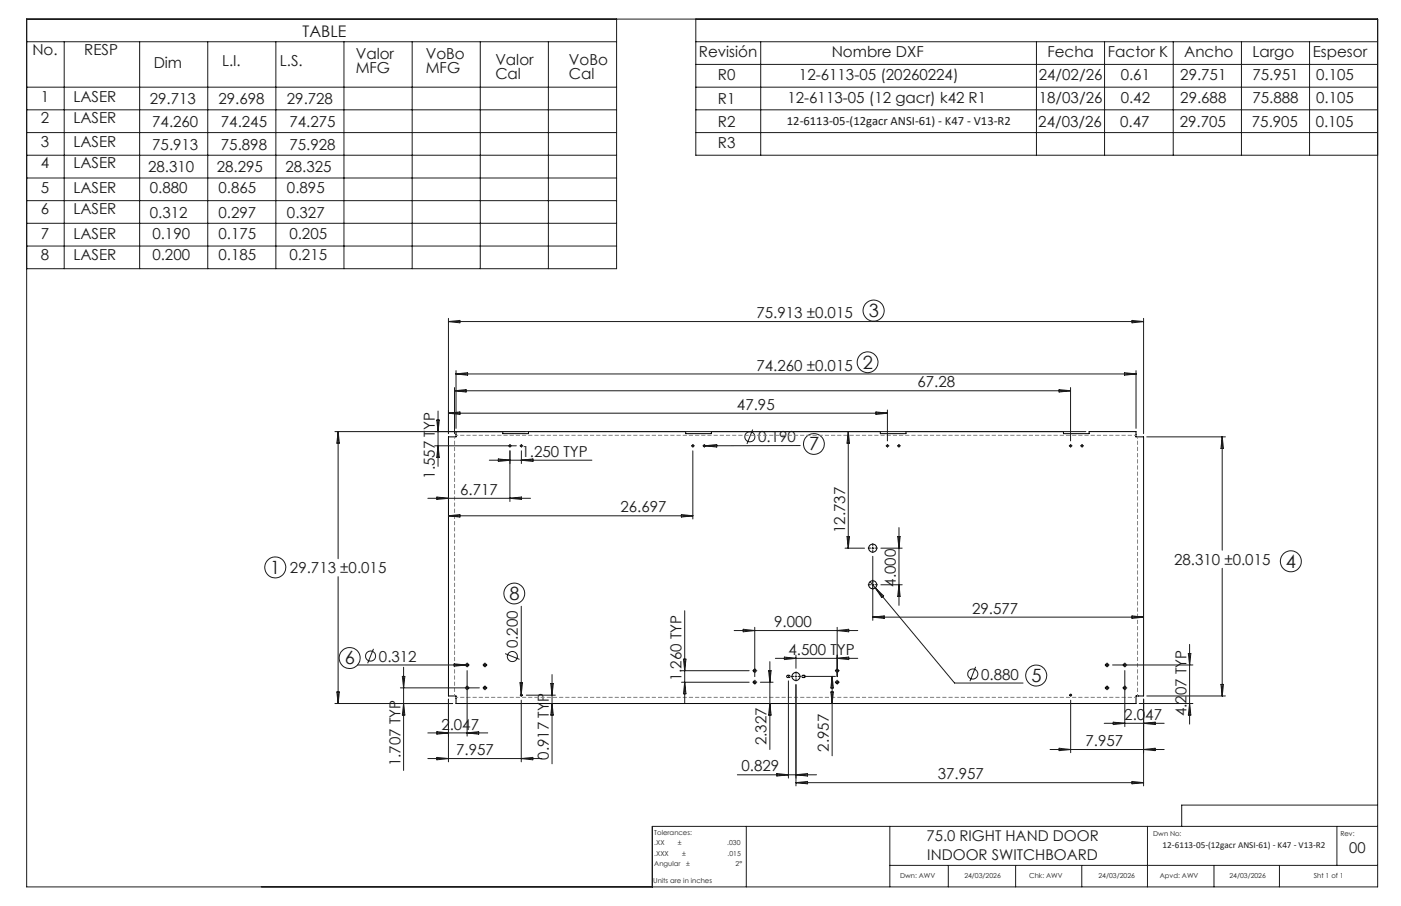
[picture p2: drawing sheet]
<svg xmlns="http://www.w3.org/2000/svg" width="432mm" height="279mm" viewBox="0 0 432 279" stroke-linecap="round" stroke-linejoin="round" font-family="sans-serif">
<g fill="none" stroke="#000" stroke-width=".31">
<path d="M138.2 134.7h2.3v-1.6h14.5v.6h7.9v-.6h48.4v.6h8v-.6h52v.6h7.9v-.6h48.6v.6h7.9v-.6h14.4v1.6h2.4v79.9h-2.4v2.4h-209.6v-2.4h-2.3zM242.6 208.4l.6-.2a.35 .35 0 0 1 .3 .4 .35 .35 0 0 1-.3 .4l-.6-.1zM247.2 208.4l.7-.2a.35 .35 0 0 1 .3 .4 .35 .35 0 0 1-.3 .4l-.6-.1z"/>
<circle cx="157.1" cy="137.5" r=".27"/>
<circle cx="160.7" cy="137.5" r=".27"/>
<circle cx="213.6" cy="137.5" r=".26"/>
<circle cx="217.1" cy="137.5" r=".26"/>
<circle cx="273.5" cy="137.5" r=".26"/>
<circle cx="277.1" cy="137.5" r=".26"/>
<circle cx="330" cy="137.5" r=".26"/>
<circle cx="333.5" cy="137.5" r=".26"/>
<circle cx="269" cy="169" r="1.25"/>
<circle cx="269" cy="180.3" r="1.25"/>
<circle cx="144" cy="212.1" r=".44"/>
<circle cx="144" cy="205.1" r=".44"/>
<circle cx="149.5" cy="212.1" r=".44"/>
<circle cx="149.5" cy="205.1" r=".44"/>
<circle cx="160.7" cy="214.4" r=".28"/>
<circle cx="232.6" cy="206.8" r=".44"/>
<circle cx="232.6" cy="210.4" r=".44"/>
<circle cx="245.3" cy="208.6" r="1.24"/>
<circle cx="258" cy="206.8" r=".44"/>
<circle cx="258" cy="210.4" r=".44"/>
<circle cx="330" cy="214.4" r=".28"/>
<circle cx="341.2" cy="212.1" r=".44"/>
<circle cx="341.2" cy="205.1" r=".44"/>
<circle cx="346.7" cy="205.1" r=".44"/>
<circle cx="346.7" cy="212.1" r=".44"/>
</g>
<g fill="none" stroke="#191924" stroke-width=".31">
<path d="M8.2 5.9h416.4v267.6h-416.4zM8.2 12.9h181.8M19.8 12.9v70M43 12.9v70M64 12.9v70M85 12.9v70M106 12.9v70M127 12.9v70M148 12.9v70M169 12.9v70M190 5.9v77h-181.8M214.5 12.9h210.1"/>
<path d="M214.5 5.9v42h210.1M214.5 19.9h210.1M234.5 12.9v35M319.4 12.9v35M340.4 12.9v35M361.6 12.9v35M382.6 12.9v35M403.6 12.9v35M8.2 26.9h181.8M8.2 33.9h181.8M214.5 26.9h210.1M214.5 33.9h210.1"/>
<path d="M8.2 40.9h181.8M8.2 47.9h181.8M8.2 54.9h181.8M214.5 40.9h210.1M8.2 61.9h181.8M8.2 68.9h181.8M8.2 75.9h181.8M138.2 98.2v35.5M138.2 99.2h214.3M138.2 99.2l3.5-.4v.8zM348.9 98.8l3.6 .4-3.6 .4zM352.5 98.2v35.5"/>
<path d="M140.1 119.5v14.2M140.5 114.3v17.8M140.5 115.3h209.6M140.5 115.3l3.6-.4v.8zM330 119.5v16.5M346.6 114.9l3.5 .4-3.5 .4zM350.1 114.3v17.8M103.2 133.1h231.5M104.2 133.1v39.2M104.2 133.1l.4 3.6h-.8zM134 137.5h25.1M134.6 129.5h.8l-.4 3.6z"/>
<path d="M135 126.8v17M135 137.5l.4 3.5h-.8zM138.2 127.4l3.5-.4v.8zM138.2 127.4h135.3M140.1 120.5h189.9M140.1 120.5l3.6-.3v.7zM157.2 137.2v.6M157.2 139v15.7M160.4 137.5h.6M160.7 137.2v.6M160.7 139v3.9M213.3 137.5h.5"/>
<path d="M213.5 137.2v.6M213.5 139v21.1M217.1 137.2v.6M217.3 137.5l3.6-.4v.8zM232 132.5l-1.8 4.4M246.6 137.4l-29.8 .1M261.4 133.1l.4 3.6h-.7zM261.4 133.1v36M270 127l3.5 .4-3.5 .4zM273.3 137.5h.5M273.5 126.4v9.6M273.5 137.2v.6"/>
<path d="M276.8 137.5h.5M277 137.2v.6M326.4 120.2l3.6 .3-3.6 .4zM329.7 137.5h.5M330 137.2v.6M333.2 137.5h.6M333.5 137.2v.6M353.4 134.7h24.3M376.7 134.7v35M376.7 134.7l.4 3.6h-.8zM131.9 153.7h31.6M134.7 153.3l3.5 .4-3.5 .3z"/>
<path d="M138.2 159.1l3.5-.4v.8zM138.2 159.1h75.3M150.8 141.9h31.6M153.6 141.5l3.6 .4-3.6 .4zM157.2 153.7l3.5-.4v.7zM160.7 141.9l3.6-.4v.8zM210 158.7l3.5 .4-3.5 .4zM104.2 177.8v39.2M260.5 169.1h6M261.1 165.5h.7l-.4 3.6zM268.2 179.4l26 31.2h21.1M268.7 169.1h.5"/>
<path d="M269 168.8v.5M269 171.6v19.7M271.5 169.1h6.6M276.7 165.5h.7l-.3 3.6zM277.1 162.7v24M376.7 175.3v39.3M160.7 187v27.7M211 188.3v28.4M226.3 194.5h38.1M229.1 194.1l3.5 .4-3.5 .3zM232.6 193.5v15.2M258 193.5v15.2"/>
<path d="M258 194.5l3.6-.4v.7zM268.7 180.3h.5M269 190.3h83.5M269 190.3l3.5-.4v.8zM269.8 181.3l2.5 2.5-.6 .5zM271.5 180.3h6.6M277.1 180.3l.3 3.6h-.7zM348.9 189.9l3.6 .4-3.6 .4zM366.6 198.7v24.6M103.2 217h36.3M103.8 213.4h.8l-.4 3.6zM110.2 205.1h34.2"/>
<path d="M115.1 200.1l-1.8 4.4M123.4 212.1h24.3M124 208.6h.8l-.4 3.5zM124.4 217l.4 3.5h-.8zM124.4 205.8v31.8M138.2 215.6v19.3M140 204.7l3.5 .4-3.5 .4zM144 204.8v.6M144 206.8v20.2M149.2 205.1h.5M149.2 212.1h.5M149.5 204.8v.6"/>
<path d="M149.5 211.9v.5M155.7 201.6l4.4 1.7M160.3 210.5h.7l-.3 3.6zM160.4 214.4h.5M160.7 215.9v19M162.2 214.4h9M169.8 210.8h.7l-.4 3.6zM170.1 208v27.5M170.1 217l.4 3.5h-.7zM210 210.4h20.9M210 206.8h20.9M210.6 203.3h.8l-.4 3.5z"/>
<path d="M211 210.4l.4 3.6h-.8zM232.3 210.4h.6M232.3 206.8h.6M232.6 210.1v.6M234.4 210.4h3.9M236.9 206.8h.8l-.4 3.6zM237.3 217l.4 3.5h-.8zM237.3 204v27.1M239 203h25.4M241.8 202.6l3.5 .4-3.5 .4zM243 208.2v.8M243 210v30"/>
<path d="M245 208.6h.6M245.3 202v4.1M245.3 208.4v.5M245.3 211.1v31.3M247.8 208.6h9.7M256.1 213.4h.8l-.4 3.6zM256.5 208.6l.4 3.6h-.8zM256.5 208.6v24.5M257.7 210.4h.6M257.7 206.8h.6M258 210.1v.6M258 203l3.6-.4v.8z"/>
<path d="M300.7 205.6l-1.8 4.5M329.7 214.4h.6M330 214.1v.5M330 215.9v16.2M340.9 205.1h.6M340.9 212.1h.6M341.2 204.8v.6M341.2 211.9v.5M342.9 205.1h24.8M346.4 212.1h.6M346.7 204.8v.6M346.7 206.8v17.3"/>
<path d="M351.1 217h16.6M352.5 215.6v26.8M353.4 214.6h24.3M366.3 201.5h.7l-.4 3.6zM366.6 217l.4 3.5h-.7zM376.3 211.1h.8l-.4 3.5zM131.9 226h18.4M131.9 233.9h35.1M134.7 225.6l3.5 .4-3.5 .4zM134.7 233.6l3.5 .3-3.5 .4zM144 226l3.5-.4v.8zM160.7 233.9l3.5-.3v.7z"/>
<path d="M227.3 238.9h24.4M239.4 238.5l3.6 .4-3.6 .4zM245.3 238.9l3.6-.4v.8zM323.6 231.1h35.2M326.4 230.8l3.6 .3-3.6 .4zM340.3 223.1h18.5M343.1 222.7l3.6 .4-3.6 .3zM352.5 223.1l3.5-.4v.7zM352.5 231.1l3.5-.3v.7zM230 254.8v18.7M245.3 241.4h107.2M245.3 241.4l3.6-.4v.7z"/>
<path d="M274.2 254.8v18.7M348.9 241l3.6 .4-3.6 .3zM353.7 254.8v18.7M412 254.8v12.1M424.6 254.8h-223.6v18.7M424.6 248.3h-60.4v6.5M274.2 266.9h150.4M292.3 266.9v6.6M313 266.9v6.6M333.4 266.9v6.6M374.2 266.9v6.6M394.3 266.9v6.6"/>
<circle cx="269.3" cy="95.8" r="3.3"/>
<circle cx="267.4" cy="111.7" r="3.2"/>
<circle cx="231.1" cy="134.7" r="1.56"/>
<circle cx="250.9" cy="136.9" r="3.2"/>
<circle cx="84.8" cy="175" r="3.2"/>
<circle cx="397.8" cy="173.1" r="3.2"/>
<circle cx="158.5" cy="183" r="3.2"/>
<circle cx="107.8" cy="202.9" r="3.2"/>
<circle cx="114.2" cy="202.3" r="1.56"/>
<circle cx="157.9" cy="202.5" r="1.56"/>
<circle cx="299.8" cy="207.9" r="1.56"/>
<circle cx="319.4" cy="208.3" r="3.2"/>
</g>
<g fill="none" stroke="#191924" stroke-width=".31" stroke-dasharray="15.2 1.3 1.3 1.3" stroke-linecap="butt">
<path d="M156.9 137.5h-.3M157.2 137.8v.2M157.2 137.2v-.3M157.5 137.5h.2M160.4 137.5h-.2M160.7 137.8v.2M160.7 137.2v-.3M161 137.5h.3M213.3 137.5h-.3M213.6 137.8v.2M213.6 137.2v-.3M213.8 137.5h.3"/>
<path d="M216.8 137.5h-.3M217.1 137.8v.2M217.1 137.2v-.3M217.4 137.5h.2M273.3 137.5h-.3M273.5 137.8v.2M273.5 137.2v-.3M273.8 137.5h.3M276.8 137.5h-.3M277.1 137.8v.2M277.1 137.2v-.3M277.3 137.5h.3"/>
<path d="M329.7 137.5h-.3M330 137.8v.2M330 137.2v-.3M330.3 137.5h.2M333.2 137.5h-.2M333.5 137.8v.2M333.5 137.2v-.3M333.8 137.5h.3M268.4 169h-.9M269 169.6v.9M269 168.5v-1M269 179.8v-1"/>
<path d="M269.6 169h.9M268.4 180.3h-.9M269 180.9v.9M269.6 180.3h.9M143.4 205.1h-.1M143.4 212.1h-.1M144 205.6v.2M144 204.5v-.2M144 212.7v.1M144 211.6v-.2M144.6 205.1h.1M144.6 212.1h.1"/>
<path d="M148.9 212.1h-.1M148.9 205.1h-.1M149.5 212.7v.1M149.5 211.6v-.2M149.5 205.6v.2M149.5 204.5v-.2M150 212.1h.2M150 205.1h.2M232.1 206.8h-.2M232.1 210.4h-.2M232.6 207.4v.1M232.6 206.3v-.2"/>
<path d="M232.6 210.9v.2M232.6 209.8v-.1M233.2 206.8h.2M233.2 210.4h.2M244.8 208.6h-1M245.3 209.2v.9M245.3 208v-.9M245.9 208.6h1M257.5 206.8h-.2M257.5 210.4h-.2M258 207.4v.1M258 206.3v-.2"/>
<path d="M258 210.9v.2M258 209.8v-.1M258.6 206.8h.2M258.6 210.4h.2M340.7 212.1h-.2M340.7 205.1h-.2M341.2 212.7v.1M341.2 211.6v-.2M341.2 205.6v.2M341.2 204.5v-.2M341.8 212.1h.1M341.8 205.1h.1"/>
<path d="M346.1 212.1h-.1M346.1 205.1h-.1M346.7 212.7v.1M346.7 211.6v-.2M346.7 205.6v.2M346.7 204.5v-.2M347.2 212.1h.2M347.2 205.1h.2"/>
</g>
<path d="M140.1 134.7v79.9M350.6 214.6v-79.9" fill="none" stroke="#808080" stroke-width=".31" stroke-dasharray="1.3 .6" stroke-dashoffset=".7" stroke-linecap="butt"/>
<path d="M350.1 134.2h-209.5M140.6 215.1h209.5" fill="none" stroke="#808080" stroke-width=".31" stroke-dasharray="1.3 .6" stroke-dashoffset=".6" stroke-linecap="butt"/>
<g font-size="5.6" fill="#191924">
<text x="267.7" y="97.8">3</text>
<text x="265.9" y="113.7">2</text>
<text x="249.3" y="138.9">7</text>
<text x="83.3" y="177">1</text>
<text x="396.3" y="175.1">4</text>
<text x="157" y="185">8</text>
<text x="106.3" y="204.9">6</text>
<text x="317.9" y="210.3">5</text>
</g>
<text font-size="4.9" fill="#191924" x="93.3" y="11.4">TABLE</text>
<g font-size="4.7" fill="#191924">
<text x="10" y="17">No.</text>
<text x="26" y="17">RESP</text>
<text x="215.4" y="17.6">Revisión</text>
<text x="256.3" y="17.6">Nombre DXF</text>
<text x="322.8" y="17.5">Fecha</text>
<text x="341.5" y="17.5">Factor K</text>
<text x="365" y="17.5">Ancho</text>
<text x="386" y="17.5">Largo</text>
<text x="404.6" y="17.5">Espesor</text>
<text x="47.4" y="20.9">Dim</text>
<text x="68.4" y="20.4">L.I.</text>
<text x="86.3" y="20.4">L.S.</text>
<text x="109.6" y="18.1">Valor</text>
<text x="109.6" y="22.6">MFG</text>
<text x="131.2" y="18.1">VoBo</text>
<text x="131.2" y="22.6">MFG</text>
<text x="152.7" y="20">Valor</text>
<text x="175.3" y="20">VoBo</text>
<text x="152.7" y="24.5">Cal</text>
<text x="175.3" y="24.5">Cal</text>
<text x="221.3" y="24.6">R0</text>
<text x="246.2" y="24.7">12-6113-05 (20260224)</text>
<text x="320.2" y="24.7">24/02/26</text>
<text x="345.4" y="24.7">0.61</text>
<text x="363.8" y="24.7">29.751</text>
<text x="386" y="24.7">75.951</text>
<text x="405.7" y="24.7">0.105</text>
<text x="12.6" y="31.3">1</text>
<text x="22.6" y="31.3">LASER</text>
<text x="46.1" y="32">29.713</text>
<text x="67.3" y="32">29.698</text>
<text x="88.4" y="32">29.728</text>
<text x="221.3" y="32.1">R1</text>
<text x="242.7" y="31.9">12-6113-05 (12 gacr) k42 R1</text>
<text x="320.2" y="31.9">18/03/26</text>
<text x="345.4" y="31.9">0.42</text>
<text x="363.8" y="31.9">29.688</text>
<text x="386" y="31.9">75.888</text>
<text x="405.7" y="31.9">0.105</text>
<text x="12.6" y="38">2</text>
<text x="22.6" y="38">LASER</text>
<text x="46.9" y="39.2">74.260</text>
<text x="68.1" y="39.2">74.245</text>
<text x="89.2" y="39.2">74.275</text>
<text x="221.3" y="39.1">R2</text>
<text x="320" y="39.1">24/03/26</text>
<text x="345.2" y="39.1">0.47</text>
<text x="363.6" y="39.1">29.705</text>
<text x="385.8" y="39.1">75.905</text>
<text x="405.5" y="39.1">0.105</text>
<text x="12.6" y="45.4">3</text>
<text x="22.6" y="45.4">LASER</text>
<text x="46.9" y="46.1">75.913</text>
<text x="68.1" y="46.1">75.898</text>
<text x="89.2" y="46.1">75.928</text>
<text x="221.3" y="45.8">R3</text>
<text x="12.6" y="51.9">4</text>
<text x="22.6" y="51.9">LASER</text>
<text x="45.7" y="53.2">28.310</text>
<text x="66.8" y="53.2">28.295</text>
<text x="88" y="53.2">28.325</text>
<text x="12.6" y="59.5">5</text>
<text x="22.6" y="59.5">LASER</text>
<text x="46.2" y="59.6">0.880</text>
<text x="67.3" y="59.6">0.865</text>
<text x="88.5" y="59.6">0.895</text>
<text x="12.6" y="66.1">6</text>
<text x="22.6" y="66.1">LASER</text>
<text x="46.2" y="67.1">0.312</text>
<text x="67.3" y="67.1">0.297</text>
<text x="88.5" y="67.1">0.327</text>
<text x="12.6" y="73.6">7</text>
<text x="22.6" y="73.6">LASER</text>
<text x="47" y="73.6">0.190</text>
<text x="67.3" y="73.6">0.175</text>
<text x="89.2" y="73.6">0.205</text>
<text x="12.6" y="80.3">8</text>
<text x="22.6" y="80.3">LASER</text>
<text x="47" y="80.3">0.200</text>
<text x="67.3" y="80.3">0.185</text>
<text x="89.2" y="80.3">0.215</text>
<text x="233.1" y="98.1">75.913 ±0.015</text>
<text x="233.1" y="114.3">74.260 ±0.015</text>
<text x="282.8" y="119.5">67.28</text>
<text x="227.1" y="126.4">47.95</text>
<text x="233.7" y="136.4">0.190</text>
<text x="160.7" y="140.9">1.250 TYP</text>
<text x="134" y="147.6" transform="rotate(-90 134 147.6)">1.557 TYP</text>
<text x="141.9" y="152.6">6.717</text>
<text x="191.3" y="158">26.697</text>
<text x="260.5" y="164.4" transform="rotate(-90 260.5 164.4)">12.737</text>
<text x="89.4" y="176.8">29.713 ±0.015</text>
<text x="361.9" y="174.2">28.310 ±0.015</text>
<text x="276.1" y="180.9" transform="rotate(-90 276.1 180.9)">4.000</text>
<text x="299.6" y="189.3">29.577</text>
<text x="238.6" y="193.4">9.000</text>
<text x="159.6" y="199.9" transform="rotate(-90 159.6 199.9)">0.200</text>
<text x="243" y="202">4.500 TYP</text>
<text x="116.8" y="204">0.312</text>
<text x="302.4" y="209.6">0.880</text>
<text x="210" y="210.1" transform="rotate(-90 210 210.1)">1.260 TYP</text>
<text x="365.7" y="220.9" transform="rotate(-90 365.7 220.9)">4.207 TYP</text>
<text x="136" y="225">2.047</text>
<text x="346.5" y="222">2.047</text>
<text x="140.6" y="232.9">7.957</text>
<text x="236.3" y="229.8" transform="rotate(-90 236.3 229.8)">2.327</text>
<text x="255.5" y="231.8" transform="rotate(-90 255.5 231.8)">2.957</text>
<text x="334.6" y="230.1">7.957</text>
<text x="123.4" y="236.3" transform="rotate(-90 123.4 236.3)">1.707 TYP</text>
<text x="169.2" y="234.2" transform="rotate(-90 169.2 234.2)">0.917 TYP</text>
<text x="228.6" y="237.9">0.829</text>
<text x="289.1" y="240.3">37.957</text>
</g>
<g font-size="4.6" fill="#191924">
<text x="285.6" y="259.5">75.0 RIGHT HAND DOOR</text>
<text x="415.9" y="263">00</text>
<text x="285.8" y="265.1">INDOOR SWITCHBOARD</text>
</g>
<text font-size="3.9" fill="#191924" x="242.5" y="38.5">12-6113-05-(12gacr ANSI-61) - K47 - V13-R2</text>
<text font-size="2.8" fill="#191924" x="358.3" y="261.5">12-6113-05-(12gacr ANSI-61) - K47 - V13-R2</text>
<g font-size="2.1" fill="#191924">
<text x="201.7" y="257.6">Tolerances:</text>
<text x="355.4" y="257.8">Dwn No:</text>
<text x="413.1" y="257.8">Rev:</text>
<text x="201.7" y="260.7">.XX</text>
<text x="201.7" y="263.9">.XXX</text>
<text x="208.9" y="260.7">±</text>
<text x="210.2" y="263.9">±</text>
<text x="224.1" y="260.7">.030</text>
<text x="224.3" y="263.9">.015</text>
<text x="201.7" y="267">Angular</text>
<text x="211.5" y="267">±</text>
<text x="226.7" y="267">2°</text>
<text x="201.3" y="272.3">Units are in inches</text>
<text x="277.4" y="270.7">Dwn: AWV</text>
<text x="297.2" y="270.7">24/03/2026</text>
<text x="317.2" y="270.7">Chk: AWV</text>
<text x="338.6" y="270.7">24/03/2026</text>
<text x="357.5" y="270.7">Apvd: AWV</text>
<text x="378.9" y="270.7">24/03/2026</text>
<text x="404.9" y="270.7">Sht 1 of 1</text>
</g>
</svg>
